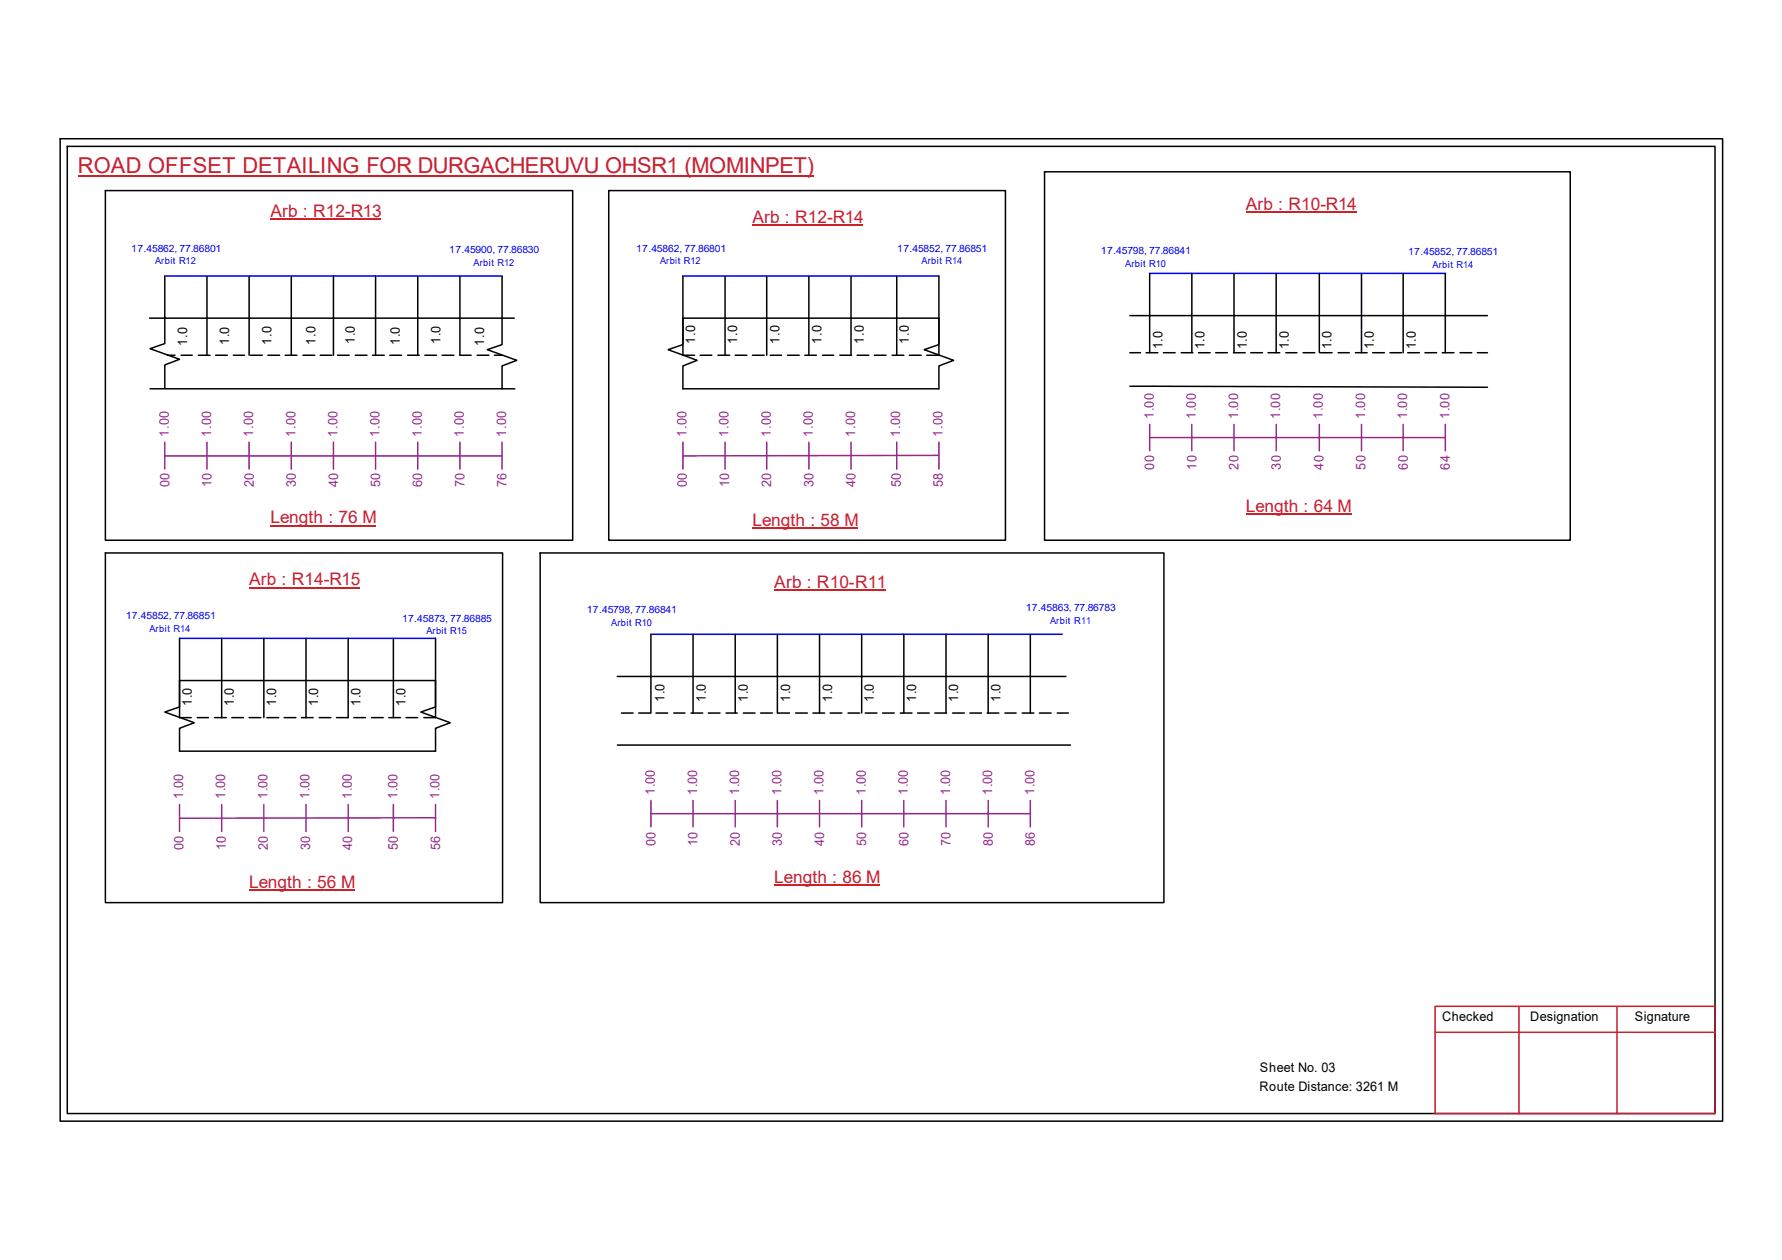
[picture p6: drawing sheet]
<svg xmlns="http://www.w3.org/2000/svg" width="297mm" height="210mm" viewBox="0 0 297 210" stroke-linecap="round" stroke-linejoin="round" font-family="sans-serif">
<g fill="none" stroke="#000" stroke-width=".25">
<path d="M10 23.1h277.1v163.7h-277.1zM11.2 24.4h274.7v161.1h-274.7zM17.6 31.7h77.9v58.3h-77.9zM101.5 31.7h66.1v58.3h-66.1zM174.1 28.6h87.6v61.4h-87.6zM24.9 53h60.8M27.5 52.8v4.4l-2.5 .9 4.9 1.8-2.4 .9v3.8M27.5 46v7M27.9 59.2h1.3M30.2 59.2h1.8M33.1 59.2h1.9M34.5 46v13.2"/>
<path d="M35.9 59.2h2M38.9 59.2h1.9M41.5 46v13.2M41.8 59.2h1.9M44.7 59.2h1.9M47.5 59.2h2M48.6 46v13.2M50.5 59.2h1.9M53.4 59.2h1.9M55.6 46v13.2M56.3 59.2h1.9M59.2 59.2h2"/>
<path d="M62.1 59.2h1.9M62.6 46v13.2M65 59.2h1.9M67.9 59.2h2M69.6 46v13.2M70.8 59.2h2M73.7 59.2h1.9M76.7 46v13.2h1.8M79.5 59.2h2M82.4 59.2h1.3M83.7 46v11.4l-2.5 .9 4.9 1.7-2.4 1v3.8M113.8 53h42.7v4.4l-2.5 .9 5 1.7-2.5 1v3.8h-42.7v-3.8l2.4-1-4.8-1.7 2.4-.9z"/>
<path d="M113.8 46v13.2h2M116.7 59.2h2M119.7 59.2h1.9M120.9 46v13.2M122.6 59.2h1.9M125.4 59.2h2M127.8 46v13.2M128.4 59.2h1.9M131.3 59.2h1.9M134.2 59.2h1.9M134.8 46v13.2M137.1 59.2h1.9"/>
<path d="M140 59.2h1.9M141.9 46v13.2M142.9 59.2h1.9M145.8 59.2h1.9M148.7 59.2h2M149.5 46v13.2M151.6 59.2h1.9M156.5 46v13.2h-2M188.3 58.8h1.8M188.3 52.6h59.6M191 58.8h2M191.6 45.6v13.2"/>
<path d="M193.9 58.8h2M196.9 58.8h1.9M198.7 45.6v13.2M199.8 58.8h1.9M202.6 58.8h2M205.6 58.8h2M205.7 45.6v13.2M208.5 58.8h1.9M211.4 58.8h1.9M212.7 45.6v13.2M214.3 58.8h1.9M217.2 58.8h2"/>
<path d="M219.9 45.6v13.2M220.1 58.8h1.9M223.1 58.8h1.8M225.9 58.8h2M226.9 45.6v13.2M228.8 58.8h2M231.7 58.8h1.9M233.9 45.6v13.2M234.7 58.8h1.9M237.5 58.8h2M240.4 58.8h2M240.9 45.6v13.2"/>
<path d="M243.4 58.8h1.9M246.2 58.8h1.7M25 64.8h60.8M188.3 64.3l59.6 .2M17.6 92.1h66.2v58.3h-66.2zM90 92.1h104v58.3h-104zM29.9 113.4h42.7v4.4l-2.5 .8 5 1.8-2.5 .9v3.8h-42.7v-3.8l2.5-.9-4.9-1.8 2.4-.8zM29.9 106.3v13.2h2M32.9 119.5h1.9M35.8 119.5h1.9M37 106.3v13.2M38.6 119.5h2"/>
<path d="M41.5 119.5h2M44 106.3v13.2M44.5 119.5h1.9M47.4 119.5h1.9M50.2 119.5h2M51 106.3v13.2M53.2 119.5h2M58 106.3v13.2h-1.9M59 119.5h1.9M61.9 119.5h2M64.8 119.5h2M65.6 106.3v13.2"/>
<path d="M67.7 119.5h1.9M72.6 106.3v13.2h-1.9M102.9 112.7h74.8M103.6 118.8h1.9M106.5 118.8h1.9M108.5 105.7v13.1M109.3 118.8h2M112.3 118.8h1.9M115.2 118.8h1.9M115.5 105.7v13.1M118.1 118.8h1.9M121 118.8h1.9"/>
<path d="M122.6 105.7v13.1M123.9 118.8h2M126.8 118.8h1.9M129.6 105.7v13.1M129.7 118.8h1.9M132.6 118.8h2M135.5 118.8h2M136.6 105.7v13.1M138.4 118.8h1.9M141.3 118.8h2M143.6 105.7v13.1M144.2 118.8h2"/>
<path d="M147.1 118.8h2M150.1 118.8h1.9M150.7 105.7v13.1M152.9 118.8h2M155.8 118.8h2M157.7 105.7v13.1M158.8 118.8h1.9M161.7 118.8h1.9M164.5 118.8h2M164.7 105.7v13.1M167.5 118.8h1.9M170.4 118.8h1.9"/>
<path d="M171.7 105.7v13.1M173.3 118.8h1.9M176.2 118.8h1.9M102.9 124.1h75.5"/>
</g>
<path d="M239.2 167.6h46.7v17.9h-46.7zM239.2 172h46.7M253.2 167.6v17.9M269.5 167.6v17.9" fill="none" stroke="#cc1f26" stroke-width=".25"/>
<path d="M13 29.3h122.7" fill="none" stroke="#cd2027" stroke-width=".25"/>
<path d="M27.5 46h56.2M113.8 46h42.7M191.6 45.6h49.3M29.9 106.3h42.7M108.5 105.7h68.6" fill="none" stroke="#00f" stroke-width=".25"/>
<g fill="none" stroke="#93278f" stroke-width=".25">
<path d="M27.5 75.9h56.2M27.5 73.7v4.4M34.5 73.7v4.4M41.5 73.7v4.4M48.6 73.7v4.4M55.6 73.7v4.4M62.6 73.7v4.4M69.6 73.7v4.4M76.7 73.7v4.4M83.7 73.7v4.4M113.8 73.7v4.4M120.9 73.7v4.4"/>
<path d="M127.8 73.7v4.4M134.8 73.7v4.4M141.9 73.7v4.4M149.5 73.7v4.4M156.5 75.9h-42.7M156.5 73.7v4.4M191.6 72.9h49.3M191.6 70.7v4.4M198.7 70.7v4.4M205.7 70.7v4.4M212.7 70.7v4.4M219.9 70.7v4.4"/>
<path d="M226.9 70.7v4.4M233.9 70.7v4.4M240.9 70.7v4.4M29.9 134v4.5M37 134v4.5M44 134v4.5M51 134v4.5M58 134v4.5M65.6 134v4.5M72.6 136.2l-42.7 .1M72.6 134v4.5M108.5 135.6h63.2"/>
<path d="M108.5 133.3v4.5M115.5 133.3v4.5M122.6 133.3v4.5M129.6 133.3v4.5M136.6 133.3v4.5M143.6 133.3v4.5M150.7 133.3v4.5M157.7 133.3v4.5M164.7 133.3v4.5M171.7 133.3v4.5"/>
</g>
<path d="M45.1 36.4h18.4M125.4 37.5h18.5M207.6 35.3h18.5M41.5 97.9h18.5M45.1 87.5h17.6M125.4 87.9h17.6M129.1 98.2h18.6M207.6 85.7h17.7M41.5 148.3h17.6M129.1 147.5h17.6" fill="none" stroke="#cd2027" stroke-width=".17"/>
<text font-size="3.6" fill="#cd2027" x="13" y="28.9">ROAD OFFSET DETAILING FOR DURGACHERUVU OHSR1 (MOMINPET)</text>
<g font-size="2.9" fill="#cd2027">
<text x="207.6" y="35">Arb : R10-R14</text>
<text x="45.1" y="36.1">Arb : R12-R13</text>
<text x="125.4" y="37.2">Arb : R12-R14</text>
<text x="45.1" y="87.2">Length : 76 M</text>
<text x="125.4" y="87.5">Length : 58 M</text>
<text x="207.6" y="85.3">Length : 64 M</text>
<text x="41.5" y="97.5">Arb : R14-R15</text>
<text x="129.1" y="97.9">Arb : R10-R11</text>
<text x="41.5" y="147.9">Length : 56 M</text>
<text x="129.1" y="147.2">Length : 86 M</text>
</g>
<g font-size="2.2">
<text x="31.2" y="57.6" transform="rotate(-90 31.2 57.6)">1.0</text>
<text x="38.2" y="57.5" transform="rotate(-90 38.2 57.5)">1.0</text>
<text x="45.3" y="57.4" transform="rotate(-90 45.3 57.4)">1.0</text>
<text x="52.6" y="57.4" transform="rotate(-90 52.6 57.4)">1.0</text>
<text x="59.1" y="57.3" transform="rotate(-90 59.1 57.3)">1.0</text>
<text x="66.7" y="57.5" transform="rotate(-90 66.7 57.5)">1.0</text>
<text x="73.4" y="57.3" transform="rotate(-90 73.4 57.3)">1.0</text>
<text x="80.7" y="57.6" transform="rotate(-90 80.7 57.6)">1.0</text>
<text x="115.9" y="57.2" transform="rotate(-90 115.9 57.2)">1.0</text>
<text x="122.9" y="57.2" transform="rotate(-90 122.9 57.2)">1.0</text>
<text x="129.9" y="57.2" transform="rotate(-90 129.9 57.2)">1.0</text>
<text x="136.9" y="57.2" transform="rotate(-90 136.9 57.2)">1.0</text>
<text x="144" y="57.2" transform="rotate(-90 144 57.2)">1.0</text>
<text x="151.5" y="57.2" transform="rotate(-90 151.5 57.2)">1.0</text>
<text x="193.8" y="58.2" transform="rotate(-90 193.8 58.2)">1.0</text>
<text x="200.8" y="58.2" transform="rotate(-90 200.8 58.2)">1.0</text>
<text x="207.8" y="58.2" transform="rotate(-90 207.8 58.2)">1.0</text>
<text x="214.8" y="58.2" transform="rotate(-90 214.8 58.2)">1.0</text>
<text x="222" y="58.2" transform="rotate(-90 222 58.2)">1.0</text>
<text x="229" y="58.2" transform="rotate(-90 229 58.2)">1.0</text>
<text x="236" y="58.2" transform="rotate(-90 236 58.2)">1.0</text>
<text x="32" y="117.6" transform="rotate(-90 32 117.6)">1.0</text>
<text x="39" y="117.6" transform="rotate(-90 39 117.6)">1.0</text>
<text x="46" y="117.6" transform="rotate(-90 46 117.6)">1.0</text>
<text x="53" y="117.6" transform="rotate(-90 53 117.6)">1.0</text>
<text x="60.1" y="117.6" transform="rotate(-90 60.1 117.6)">1.0</text>
<text x="67.6" y="117.6" transform="rotate(-90 67.6 117.6)">1.0</text>
<text x="110.8" y="116.9" transform="rotate(-90 110.8 116.9)">1.0</text>
<text x="117.6" y="116.9" transform="rotate(-90 117.6 116.9)">1.0</text>
<text x="124.7" y="116.9" transform="rotate(-90 124.7 116.9)">1.0</text>
<text x="131.7" y="116.9" transform="rotate(-90 131.7 116.9)">1.0</text>
<text x="138.7" y="116.9" transform="rotate(-90 138.7 116.9)">1.0</text>
<text x="145.7" y="116.9" transform="rotate(-90 145.7 116.9)">1.0</text>
<text x="152.7" y="116.9" transform="rotate(-90 152.7 116.9)">1.0</text>
<text x="159.7" y="116.9" transform="rotate(-90 159.7 116.9)">1.0</text>
<text x="166.7" y="116.9" transform="rotate(-90 166.7 116.9)">1.0</text>
<text x="240.4" y="170.1">Checked</text>
<text x="255.1" y="170.1">Designation</text>
<text x="272.5" y="170.1">Signature</text>
<text x="210" y="178.6">Sheet No. 03</text>
<text x="209.9" y="181.7">Route Distance: 3261 M</text>
</g>
<g font-size="2.2" fill="#93278f">
<text x="192.3" y="69.8" transform="rotate(-90 192.3 69.8)">1.00</text>
<text x="199.3" y="69.8" transform="rotate(-90 199.3 69.8)">1.00</text>
<text x="206.4" y="69.8" transform="rotate(-90 206.4 69.8)">1.00</text>
<text x="213.4" y="69.8" transform="rotate(-90 213.4 69.8)">1.00</text>
<text x="220.5" y="69.8" transform="rotate(-90 220.5 69.8)">1.00</text>
<text x="227.5" y="69.8" transform="rotate(-90 227.5 69.8)">1.00</text>
<text x="234.6" y="69.8" transform="rotate(-90 234.6 69.8)">1.00</text>
<text x="241.6" y="69.8" transform="rotate(-90 241.6 69.8)">1.00</text>
<text x="28.1" y="72.7" transform="rotate(-90 28.1 72.7)">1.00</text>
<text x="35.2" y="72.7" transform="rotate(-90 35.2 72.7)">1.00</text>
<text x="42.2" y="72.7" transform="rotate(-90 42.2 72.7)">1.00</text>
<text x="49.2" y="72.7" transform="rotate(-90 49.2 72.7)">1.00</text>
<text x="56.3" y="72.7" transform="rotate(-90 56.3 72.7)">1.00</text>
<text x="63.3" y="72.7" transform="rotate(-90 63.3 72.7)">1.00</text>
<text x="70.3" y="72.7" transform="rotate(-90 70.3 72.7)">1.00</text>
<text x="77.3" y="72.7" transform="rotate(-90 77.3 72.7)">1.00</text>
<text x="84.4" y="72.7" transform="rotate(-90 84.4 72.7)">1.00</text>
<text x="114.4" y="72.7" transform="rotate(-90 114.4 72.7)">1.00</text>
<text x="121.5" y="72.7" transform="rotate(-90 121.5 72.7)">1.00</text>
<text x="128.5" y="72.7" transform="rotate(-90 128.5 72.7)">1.00</text>
<text x="135.5" y="72.7" transform="rotate(-90 135.5 72.7)">1.00</text>
<text x="142.5" y="72.7" transform="rotate(-90 142.5 72.7)">1.00</text>
<text x="150.1" y="72.7" transform="rotate(-90 150.1 72.7)">1.00</text>
<text x="157.1" y="72.7" transform="rotate(-90 157.1 72.7)">1.00</text>
<text x="28.2" y="81.2" transform="rotate(-90 28.2 81.2)">00</text>
<text x="35.3" y="81.2" transform="rotate(-90 35.3 81.2)">10</text>
<text x="42.3" y="81.2" transform="rotate(-90 42.3 81.2)">20</text>
<text x="49.3" y="81.2" transform="rotate(-90 49.3 81.2)">30</text>
<text x="56.3" y="81.2" transform="rotate(-90 56.3 81.2)">40</text>
<text x="63.4" y="81.2" transform="rotate(-90 63.4 81.2)">50</text>
<text x="70.4" y="81.2" transform="rotate(-90 70.4 81.2)">60</text>
<text x="77.4" y="81.2" transform="rotate(-90 77.4 81.2)">70</text>
<text x="84.5" y="81.2" transform="rotate(-90 84.5 81.2)">76</text>
<text x="114.5" y="81.2" transform="rotate(-90 114.5 81.2)">00</text>
<text x="121.5" y="81.2" transform="rotate(-90 121.5 81.2)">10</text>
<text x="128.6" y="81.2" transform="rotate(-90 128.6 81.2)">20</text>
<text x="135.6" y="81.2" transform="rotate(-90 135.6 81.2)">30</text>
<text x="142.6" y="81.2" transform="rotate(-90 142.6 81.2)">40</text>
<text x="150.2" y="81.2" transform="rotate(-90 150.2 81.2)">50</text>
<text x="157.2" y="81.2" transform="rotate(-90 157.2 81.2)">58</text>
<text x="192.4" y="78.2" transform="rotate(-90 192.4 78.2)">00</text>
<text x="199.4" y="78.2" transform="rotate(-90 199.4 78.2)">10</text>
<text x="206.5" y="78.2" transform="rotate(-90 206.5 78.2)">20</text>
<text x="213.5" y="78.2" transform="rotate(-90 213.5 78.2)">30</text>
<text x="220.6" y="78.2" transform="rotate(-90 220.6 78.2)">40</text>
<text x="227.6" y="78.2" transform="rotate(-90 227.6 78.2)">50</text>
<text x="234.7" y="78.2" transform="rotate(-90 234.7 78.2)">60</text>
<text x="241.7" y="78.2" transform="rotate(-90 241.7 78.2)">64</text>
<text x="30.5" y="133.1" transform="rotate(-90 30.5 133.1)">1.00</text>
<text x="37.5" y="133.1" transform="rotate(-90 37.5 133.1)">1.00</text>
<text x="44.6" y="133.1" transform="rotate(-90 44.6 133.1)">1.00</text>
<text x="51.6" y="133.1" transform="rotate(-90 51.6 133.1)">1.00</text>
<text x="58.6" y="133.1" transform="rotate(-90 58.6 133.1)">1.00</text>
<text x="66.2" y="133.1" transform="rotate(-90 66.2 133.1)">1.00</text>
<text x="73.3" y="133.1" transform="rotate(-90 73.3 133.1)">1.00</text>
<text x="109.2" y="132.4" transform="rotate(-90 109.2 132.4)">1.00</text>
<text x="116.2" y="132.4" transform="rotate(-90 116.2 132.4)">1.00</text>
<text x="123.2" y="132.4" transform="rotate(-90 123.2 132.4)">1.00</text>
<text x="130.3" y="132.4" transform="rotate(-90 130.3 132.4)">1.00</text>
<text x="137.3" y="132.4" transform="rotate(-90 137.3 132.4)">1.00</text>
<text x="144.3" y="132.4" transform="rotate(-90 144.3 132.4)">1.00</text>
<text x="151.3" y="132.4" transform="rotate(-90 151.3 132.4)">1.00</text>
<text x="158.4" y="132.4" transform="rotate(-90 158.4 132.4)">1.00</text>
<text x="165.4" y="132.4" transform="rotate(-90 165.4 132.4)">1.00</text>
<text x="172.4" y="132.4" transform="rotate(-90 172.4 132.4)">1.00</text>
<text x="30.6" y="141.6" transform="rotate(-90 30.6 141.6)">00</text>
<text x="37.6" y="141.6" transform="rotate(-90 37.6 141.6)">10</text>
<text x="44.7" y="141.6" transform="rotate(-90 44.7 141.6)">20</text>
<text x="51.7" y="141.6" transform="rotate(-90 51.7 141.6)">30</text>
<text x="58.7" y="141.6" transform="rotate(-90 58.7 141.6)">40</text>
<text x="66.3" y="141.6" transform="rotate(-90 66.3 141.6)">50</text>
<text x="73.4" y="141.6" transform="rotate(-90 73.4 141.6)">56</text>
<text x="109.3" y="140.9" transform="rotate(-90 109.3 140.9)">00</text>
<text x="116.3" y="140.9" transform="rotate(-90 116.3 140.9)">10</text>
<text x="123.3" y="140.9" transform="rotate(-90 123.3 140.9)">20</text>
<text x="130.3" y="140.9" transform="rotate(-90 130.3 140.9)">30</text>
<text x="137.4" y="140.9" transform="rotate(-90 137.4 140.9)">40</text>
<text x="144.4" y="140.9" transform="rotate(-90 144.4 140.9)">50</text>
<text x="151.4" y="140.9" transform="rotate(-90 151.4 140.9)">60</text>
<text x="158.5" y="140.9" transform="rotate(-90 158.5 140.9)">70</text>
<text x="165.5" y="140.9" transform="rotate(-90 165.5 140.9)">80</text>
<text x="172.5" y="140.9" transform="rotate(-90 172.5 140.9)">86</text>
</g>
<g font-size="1.7" fill="#00f">
<text x="21.9" y="41.9">17.45862, 77.86801</text>
<text x="106" y="41.9">17.45862, 77.86801</text>
<text x="149.6" y="41.9">17.45852, 77.86851</text>
<text x="74.9" y="42.2">17.45900, 77.86830</text>
<text x="183.5" y="42.2">17.45798, 77.86841</text>
<text x="234.7" y="42.5">17.45852, 77.86851</text>
<text x="171" y="101.9">17.45863, 77.86783</text>
<text x="21" y="103.1">17.45852, 77.86851</text>
<text x="67" y="103.5">17.45873, 77.86885</text>
<text x="97.8" y="102.1">17.45798, 77.86841</text>
</g>
<g font-size="1.6" fill="#00f">
<text x="25.9" y="44">Arbit R12</text>
<text x="78.9" y="44.3">Arbit R12</text>
<text x="110" y="44">Arbit R12</text>
<text x="153.6" y="44">Arbit R14</text>
<text x="187.6" y="44.5">Arbit R10</text>
<text x="238.8" y="44.6">Arbit R14</text>
<text x="24.9" y="105.2">Arbit R14</text>
<text x="71.1" y="105.7">Arbit R15</text>
<text x="101.9" y="104.3">Arbit R10</text>
<text x="175" y="104">Arbit R11</text>
</g>
</svg>
